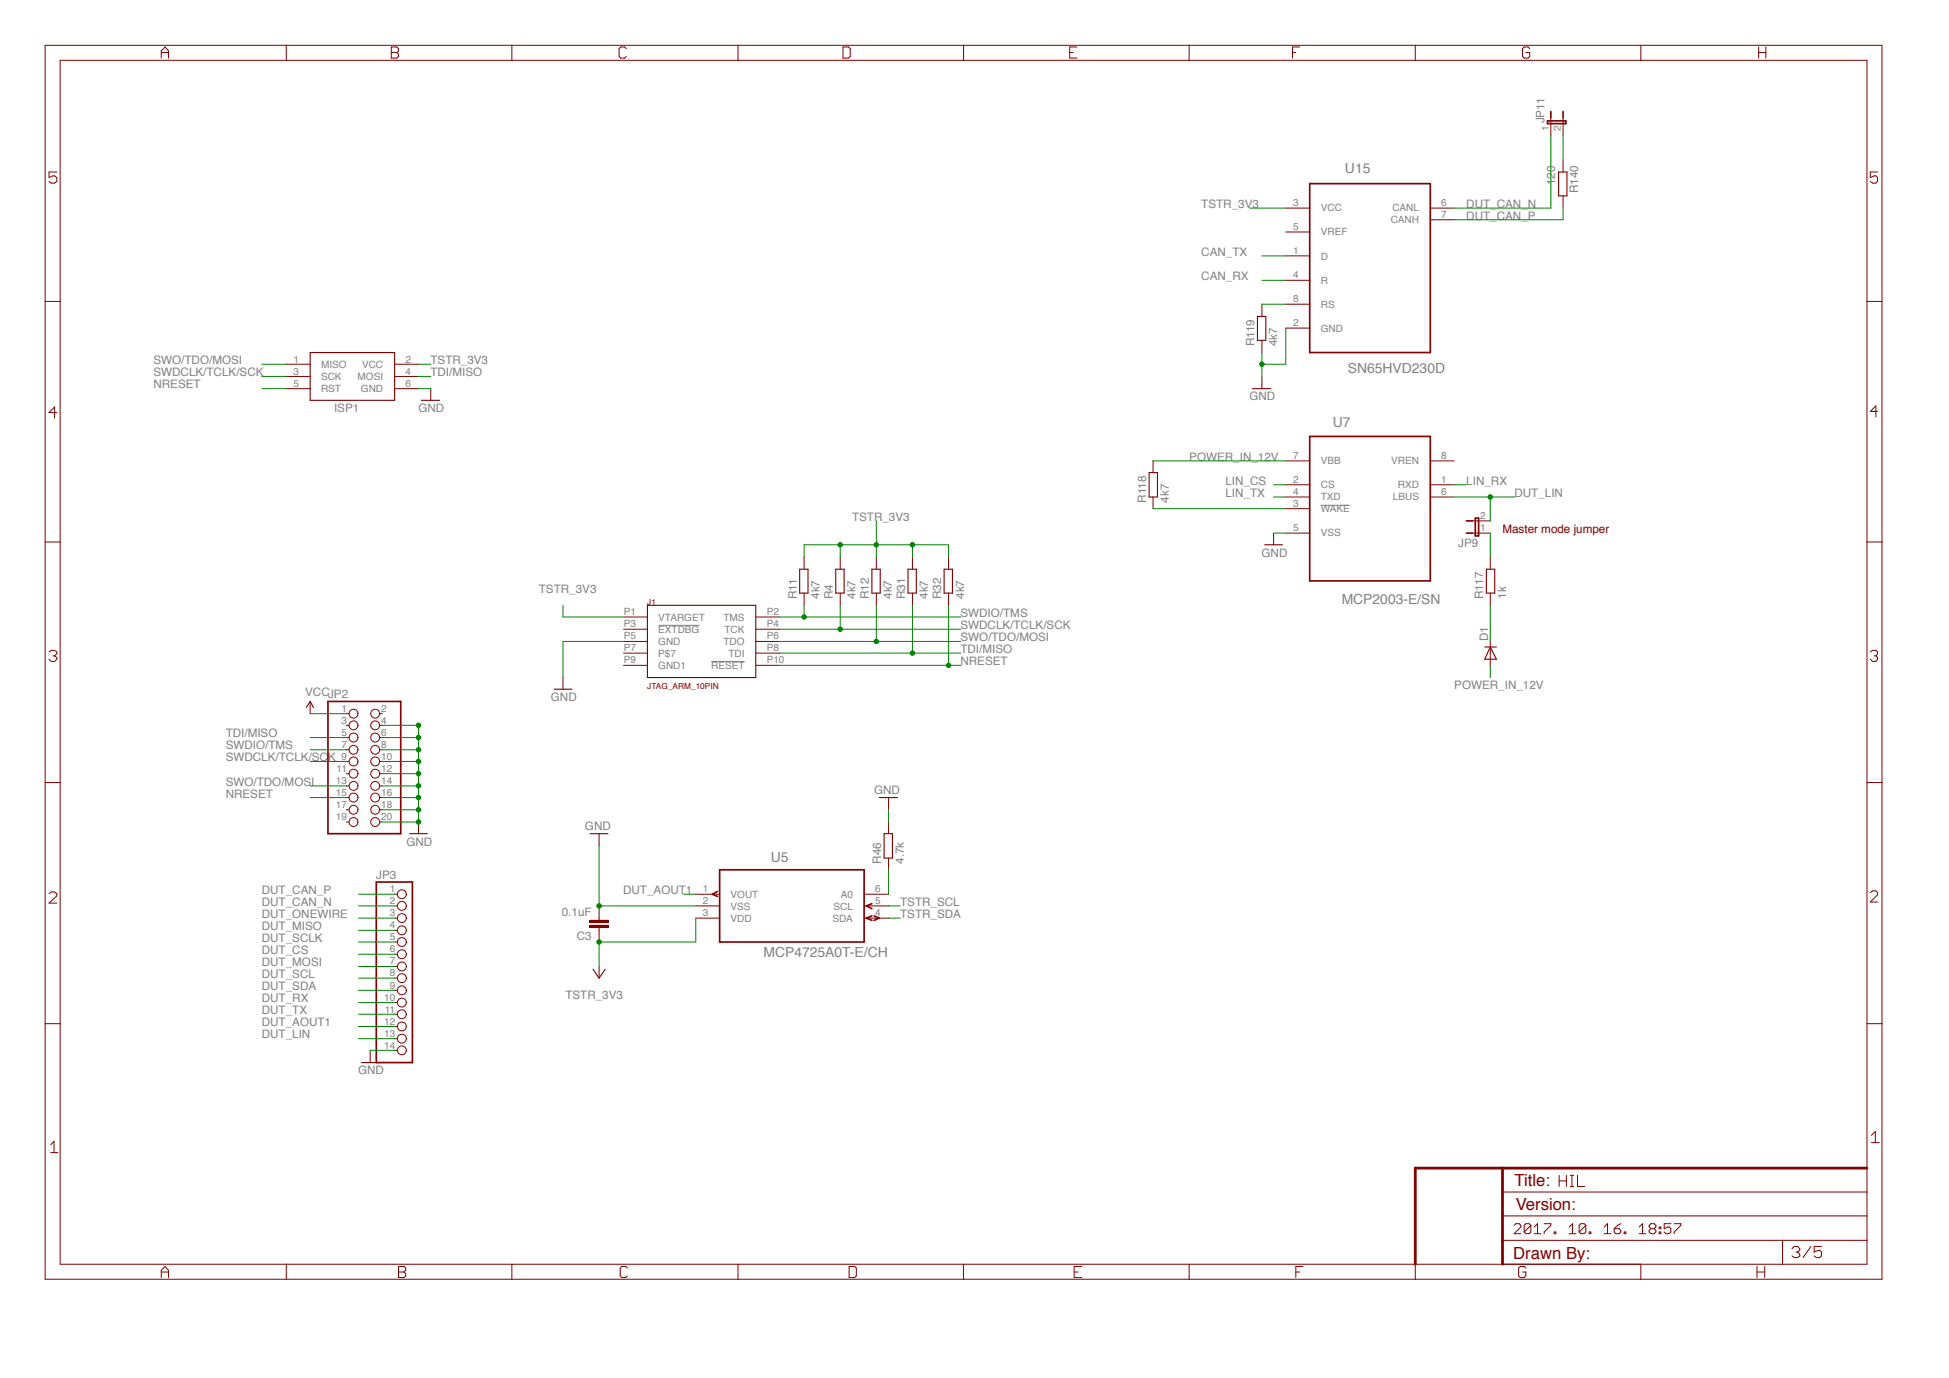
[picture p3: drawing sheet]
<svg xmlns="http://www.w3.org/2000/svg" width="297mm" height="210mm" viewBox="0 0 297 210" stroke-linecap="round" stroke-linejoin="round" font-family="sans-serif">
<path d="M201.3 77h4.4M100.4 95.3h6.2M108.4 100.8h5.1" fill="none" stroke="#808080" stroke-width=".15"/>
<g fill="none" stroke="#820000" stroke-width=".15">
<path d="M6.9 6.9h279.9v188.1h-279.9zM9.2 9.2h275.3v183.5h-275.3zM24.6 8.9v-1.1l.6-.6 .5 .6v1.1M24.6 8h1.1M43.6 6.9v2.3M59.6 7.2h.9l.2 .2v.4l-.2 .2 .2 .3v.3l-.2 .3h-.9zM59.6 8h.9M78 6.9v2.3M95.4 7.4l-.2-.2h-.6l-.3 .2v1.2l.3 .3h.6l.2-.3M112.5 6.9v2.3M128.5 7.2h.8l.3 .2v1.2l-.3 .3h-.8zM146.8 6.9v2.3"/>
<path d="M163 8h.5M164.1 7.2h-1.1v1.7h1.1M181.2 6.9v2.3M197 8h.5M198.1 7.2h-1.1v1.7M215.7 6.9v2.3M233.1 7.4l-.2-.2h-.6l-.3 .2v1.2l.3 .3h.6l.2-.3v-.6h-.6M236.3 17.9v2.8M238.2 17.9v2.8M250 6.9v2.3M268 7.2v1.7M268 8h1.1"/>
<path d="M269.1 7.2v1.7M8.7 26.2h-1.2v.9l.8-.3 .4 .3v.5l-.4 .3h-.5l-.3-.3M195.9 31.7h3.7M195.9 35.4h3.7M195.9 39h3.7M218 31.7h3.6M218 33.5h3.6M238.2 24.3v1.9M238.2 29.9v1.8M286.1 26.2h-1.1v.9l.6-.3h.3l.2 .3v.5l-.2 .3h-.6l-.3-.3M6.9 45.9h2.3M43.6 55.5h3.7"/>
<path d="M43.6 57.4h3.7M43.6 59.2h3.7M60.1 55.5h3.7M60.1 57.4h3.7M60.1 59.2h3.7M65.6 59.2v1.8M192.3 46.4v1.8M192.3 51.9v1.8M192.3 57.4v1.8M195.9 42.7h3.7M195.9 46.4h3.7M195.9 50h3.7"/>
<path d="M284.5 45.9h2.3M8.7 62.9h-1.2l.8-.9v1.7M175.7 70.2v1.8M175.7 75.7v1.8M195.9 70.2h3.7M195.9 73.9h3.7M195.9 77.5h3.7M195.9 75.7h3.7M218 70.2h3.6M218 73.9h3.6M218 75.7h3.6M224.4 79.4h2.7"/>
<path d="M286.1 62.7h-1.1l.9-.8v1.6M6.9 82.6h2.3M7.5 99.4l.3-.3h.5l.4 .3v.2l-.4 .4M8.1 100h.2M8.3 100l.4 .2v.3l-.4 .3h-.5l-.3-.3M95 95.9h3.7M95 97.8h3.7M95 99.5h3.7M95 94h3.7M115.2 95.9h3.6M115.2 97.8h3.6M115.2 99.5h3.6"/>
<path d="M115.2 94h3.6M122.5 84.9v1.8M122.5 90.4v1.8M128 84.9v1.8M128 90.4v1.8M133.5 84.9v1.8M133.5 90.4v1.8M139 84.9v1.8M139 90.4v1.8M144.5 84.9v1.8M144.5 90.4v1.8M194.1 81.2v1.8"/>
<path d="M195.9 81.2h3.7M224.4 81.2h2.7M227.1 84.9v1.8M227.1 90.4v1.8M227.1 97.8v3.6M284.5 82.6h2.3M285 99.4l.3-.3h.6l.2 .3v.2l-.2 .4M285.6 100h.3M285.9 100l.2 .2v.3l-.2 .3h-.6l-.3-.3M6.9 119.3h2.3M47.3 106.9v1.9M52.8 108.8h.4"/>
<path d="M52.8 110.5h.4M52.8 112.4h.4M52.8 114.3h.4M52.8 116h.4M52.8 117.9h.4M52.8 119.8h.4M57.8 108.8h.5M57.8 110.5h.5M57.8 112.4h.5M57.8 114.3h.5M57.8 116h.5M57.8 117.9h.5"/>
<path d="M57.8 119.8h.5M85.8 103.3v1.7M95 101.4h3.7M115.2 101.4h3.6M284.5 119.3h2.3M7.5 136.2l.3-.3h.5l.4 .3v.3l-1.2 1.1h1.2M52.8 121.5h.4M52.8 123.4h.4M52.8 125.3h.4M57.8 121.5h.5M57.8 123.4h.5M57.8 125.3h.5"/>
<path d="M60.1 136.3h.4M60.1 138.1h.4M60.1 139.9h.4M63.8 125.3v1.7M91.3 127v1.9M91.3 138.1v2.2M106 136.3h3.7M106 138.1h3.7M106 139.9h3.7M131.7 136.3h3.7M131.7 138.1h3.7M131.7 139.9h3.7"/>
<path d="M135.4 121.5v1.9M135.4 125.3v1.7M135.4 130.8v1.8M285 136l.3-.2h.6l.2 .2v.4l-1.1 1.1h1.1M6.9 156h2.3M60.1 141.8h.4M60.1 143.6h.4M60.1 145.4h.4M60.1 147.3h.4M60.1 149.1h.4M60.1 150.9h.4M60.1 152.8h.4"/>
<path d="M60.1 154.6h.4M60.1 156.4h.4M60.1 158.3h.4M89.9 140.3h2.8v.3h-2.8zM89.9 141h2.8v.4h-2.8zM91.3 141.4v2.2M91.3 147.3v1.8M284.5 156h2.3M7.7 174.5l.5-.5v1.6M7.7 175.6h1.1M56.4 160.1v1.8M60.1 160.1h.4"/>
<path d="M237.6 179.1v1.7M237.6 180h1.1M238.7 179.1v1.7M239.3 179.1h.5M239.5 179.1v1.7M240.4 179.1v1.7h1.1M285.2 173l.6-.6v1.7M285.2 174.1h1.2M24.6 194.7v-1.1l.6-.6 .5 .6v1.1M24.6 193.8h1.1M43.6 192.7v2.3M60.7 193.8h.9"/>
<path d="M60.7 193h.9l.2 .3v.3l-.2 .2 .2 .3v.3l-.2 .3h-.9zM78 192.7v2.3M95.6 193.3l-.2-.3h-.6l-.3 .3v1.1l.3 .3h.6l.2-.3M112.5 192.7v2.3M129.4 193h.8l.3 .3v1.1l-.3 .3h-.8zM146.8 192.7v2.3M163.7 193.8h.6M164.9 193h-1.2v1.7h1.2M181.2 192.7v2.3M197.5 193.8h.6M198.6 193h-1.1v1.7M215.7 192.7v2.3"/>
<path d="M229 189h55.5M229 185.3h55.5M229 181.7h55.5M230.7 186.7l.3-.2h.5l.3 .2v.3l-1.1 1h1.1M232.5 193.3l-.2-.3h-.6l-.3 .3v1.1l.3 .3h.6l.2-.3v-.6h-.5M233.3 186.7v1.1l-.3 .2h-.5l-.2-.2M233.3 186.7l-.3-.2h-.5l-.2 .2v1.1M233.3 186.7l-1 1.1M233.8 188h1M233.8 187l.5-.5v1.5M235.3 186.5h1v.2l-1 1.1v.2M236.8 187.8h.3v.2h-.3z"/>
<path d="M239.1 188h1M239.1 187l.5-.5v1.5M239.3 180.8h.5M241.7 186.7v1.1l-.3 .2h-.5l-.3-.2M241.7 186.7l-.3-.2h-.5l-.3 .2v1.1M241.7 186.7l-1.1 1.1M242.2 187.8h.2v.2h-.2zM244.5 188h1M244.5 187l.5-.5v1.5M246 187.2h.7l.3 .3v.3l-.3 .2h-.5l-.2-.2zM247 186.5l-.5 .2-.5 .5M247.5 187.8h.3v.2h-.3z"/>
<path d="M249.8 188h1M249.8 187l.5-.5v1.5M250 192.7v2.3M251.6 187.2l-.3 .3v.3l.3 .2h.5l.2-.2v-.3l-.2-.3M251.6 187.2l-.3-.2v-.3l.3-.2h.5l.2 .2v.3l-.2 .2M251.6 187.2h.5M252.8 187.8h.3v.2h-.3zM252.8 187h.3v.2h-.3zM254.6 186.5h-1v.7l.5-.2h.3l.2 .2v.6l-.2 .2h-.5l-.3-.2M255.1 186.5h1v.2l-1 1.1v.2M267.7 193.8h1.2M267.7 193v1.7"/>
<path d="M268.9 193v1.7M271.6 189v3.7M273.1 190.3l.3-.3h.5l.4 .3v.2l-.4 .3M273.7 190.8h.2M273.9 190.8l.4 .3v.3l-.4 .2h-.5l-.3-.2M275.9 190l-1.1 1.6M277.6 190h-1.1v.8l.6-.3h.2l.3 .3v.6l-.3 .2h-.5l-.3-.2"/>
<circle cx="53.9" cy="108.8" r=".68"/>
<circle cx="53.9" cy="112.4" r=".68"/>
<circle cx="53.9" cy="110.5" r=".68"/>
<circle cx="53.9" cy="114.3" r=".68"/>
<circle cx="53.9" cy="117.9" r=".68"/>
<circle cx="53.9" cy="119.8" r=".68"/>
<circle cx="53.9" cy="116" r=".68"/>
<circle cx="57.2" cy="110.5" r=".68"/>
<circle cx="57.2" cy="112.4" r=".68"/>
<circle cx="57.2" cy="108.8" r=".68"/>
<circle cx="57.2" cy="114.3" r=".68"/>
<circle cx="57.2" cy="117.9" r=".68"/>
<circle cx="57.2" cy="116" r=".68"/>
<circle cx="57.2" cy="119.8" r=".68"/>
<circle cx="53.9" cy="123.4" r=".68"/>
<circle cx="53.9" cy="121.5" r=".68"/>
<circle cx="53.9" cy="125.3" r=".68"/>
<circle cx="57.2" cy="125.3" r=".68"/>
<circle cx="57.2" cy="121.5" r=".68"/>
<circle cx="57.2" cy="123.4" r=".68"/>
<circle cx="61.2" cy="136.3" r=".68"/>
<circle cx="61.2" cy="138.1" r=".68"/>
<circle cx="61.2" cy="139.9" r=".68"/>
<circle cx="61.2" cy="143.6" r=".68"/>
<circle cx="61.2" cy="150.9" r=".68"/>
<circle cx="61.2" cy="147.3" r=".68"/>
<circle cx="61.2" cy="154.6" r=".68"/>
<circle cx="61.2" cy="152.8" r=".68"/>
<circle cx="61.2" cy="158.3" r=".68"/>
<circle cx="61.2" cy="141.8" r=".68"/>
<circle cx="61.2" cy="145.4" r=".68"/>
<circle cx="61.2" cy="149.1" r=".68"/>
<circle cx="61.2" cy="156.4" r=".68"/>
<circle cx="61.2" cy="160.1" r=".68"/>
</g>
<path d="M229 178v14.7M284.5 178h-68.8v14.7" fill="none" stroke="#820000" stroke-width=".42"/>
<g fill="none" stroke="#820000" stroke-width=".17">
<path d="M237.5 26.2h1.3v3.7h-1.3zM47.3 53.7h12.8v7.3h-12.8zM190.9 59.2h2.8M191.6 48.2h1.3v3.7h-1.3zM64.2 61h2.8M175.1 72h1.3v3.7h-1.3zM98.7 92.2h16.5v11.1h-16.5zM121.9 86.7h1.2v3.7h-1.2zM127.4 86.7h1.2v3.7h-1.2zM132.9 86.7h1.2v3.7h-1.2zM138.4 86.7h1.2v3.7h-1.2zM143.9 86.7h1.2v3.7h-1.2z"/>
<path d="M192.7 83h2.7M226.3 98.6h1.7M226.5 86.7h1.3v3.7h-1.3zM227.1 98.6l.9 1.9h-1.7zM46.7 107.8l.6-.9 .5 .9M84.4 105h2.7M62.4 127h2.7M89.9 127h2.7M134 121.5h2.8M134.7 127h1.3v3.8h-1.3zM90.4 147.7l.9 1.4 .9-1.4M55.1 161.9h2.7"/>
</g>
<g fill="none" stroke="#820000" stroke-width=".25">
<path d="M235.8 18.4h2.8v.4h-2.8zM236.3 17v.9M238.2 17v.9M199.6 28h18.4v25.7h-18.4zM199.6 66.5h18.4v22h-18.4zM223.5 79.4h.9M224.8 79h.5v2.7h-.5zM223.5 81.2h.9M50 106.9h11.1v20.1h-11.1zM57.3 134.4h5.5v27.5h-5.5zM109.3 135.9l-.7 .4 .7 .3M109.7 132.6h22v11h-22z"/>
<path d="M132.9 137.7l-.9 .4 .9 .4M132.9 139.6l-.9 .3 .9 .4M133.2 139.6l.8 .3-.8 .4"/>
</g>
<path d="M89.8 140.4h2.9M89.8 141.2h2.9" fill="none" stroke="#820000" stroke-width=".34"/>
<path d="M58.3 110.5h5.5v14.8h-5.5M58.3 112.4h5.5M58.3 114.3h5.5M58.3 116h5.5M58.3 117.9h5.5M58.3 119.8h5.5M58.3 121.5h5.5M58.3 123.4h5.5" fill="none" stroke="#008100" stroke-width=".15"/>
<circle cx="63.8" cy="123.4" r=".34" fill="#008100"/>
<circle cx="63.8" cy="123.4" r=".34" fill="none" stroke="#008100" stroke-width=".15"/>
<circle cx="63.8" cy="121.5" r=".34" fill="#008100"/>
<circle cx="63.8" cy="121.5" r=".34" fill="none" stroke="#008100" stroke-width=".15"/>
<circle cx="63.8" cy="119.7" r=".34" fill="#008100"/>
<circle cx="63.8" cy="119.8" r=".34" fill="none" stroke="#008100" stroke-width=".15"/>
<circle cx="63.8" cy="117.9" r=".34" fill="#008100"/>
<circle cx="63.8" cy="117.9" r=".34" fill="none" stroke="#008100" stroke-width=".15"/>
<circle cx="63.8" cy="116" r=".34" fill="#008100"/>
<circle cx="63.8" cy="116" r=".34" fill="none" stroke="#008100" stroke-width=".15"/>
<circle cx="63.8" cy="114.2" r=".34" fill="#008100"/>
<circle cx="63.8" cy="114.3" r=".34" fill="none" stroke="#008100" stroke-width=".15"/>
<circle cx="63.8" cy="112.4" r=".34" fill="#008100"/>
<circle cx="63.8" cy="112.4" r=".34" fill="none" stroke="#008100" stroke-width=".15"/>
<circle cx="63.8" cy="110.5" r=".34" fill="#008100"/>
<circle cx="63.8" cy="110.5" r=".34" fill="none" stroke="#008100" stroke-width=".15"/>
<circle cx="63.8" cy="125.2" r=".34" fill="#008100"/>
<g fill="none" stroke="#008100" stroke-width=".15">
<path d="M63.8 59.2h1.8M192.3 53.7v3.7M195.9 50v5.5h-3.6M95 97.8h-9.2v5.5M194.1 81.2h1.8M56.4 160.1h3.7"/>
<circle cx="63.8" cy="125.3" r=".34"/>
</g>
<circle cx="192.3" cy="55.5" r=".34" fill="#008100"/>
<g fill="none" stroke="#008100" stroke-width=".15">
<path d="M91.3 128.9v9.2h14.7"/>
<circle cx="192.3" cy="55.5" r=".34"/>
</g>
<circle cx="91.3" cy="138" r=".34" fill="#008100"/>
<g fill="none" stroke="#008100" stroke-width=".15">
<path d="M192.3 39h3.6M236.3 20.7v11h-14.7M238.2 31.7v1.8h-16.6M192.3 42.7h3.6M144.5 92.2v9.2M118.8 101.4h27.6M47.3 121.5h5.5M54.6 138.1h5.5M54.6 136.3h5.5M135.4 123.4v1.9M54.6 149.1h5.5"/>
<circle cx="91.3" cy="138.1" r=".34"/>
</g>
<circle cx="144.5" cy="101.4" r=".34" fill="#008100"/>
<g fill="none" stroke="#008100" stroke-width=".15">
<path d="M39.9 59.2h3.7M221.6 75.7h9.2M227.1 75.7v3.7M54.6 139.9h5.5M54.6 143.6h5.5M54.6 141.8h5.5M54.6 145.4h5.5M54.6 147.3h5.5M54.6 158.3h5.5"/>
<circle cx="144.5" cy="101.4" r=".34"/>
</g>
<circle cx="227.1" cy="75.7" r=".34" fill="#008100"/>
<g fill="none" stroke="#008100" stroke-width=".15">
<path d="M118.8 95.9h27.6M128 92.2v3.7M47.3 116h5.5M104.2 136.3h1.8M54.6 156.4h5.5"/>
<circle cx="227.1" cy="75.7" r=".34"/>
</g>
<circle cx="128" cy="95.9" r=".34" fill="#008100"/>
<g fill="none" stroke="#008100" stroke-width=".15">
<path d="M39.9 57.4h3.7M118.8 94h27.6M122.5 92.2v1.8M47.3 114.3h5.5"/>
<circle cx="128" cy="95.9" r=".34"/>
</g>
<circle cx="122.5" cy="94" r=".34" fill="#008100"/>
<g fill="none" stroke="#008100" stroke-width=".15">
<path d="M118.8 99.5h27.6M139 92.2v7.3M47.3 112.4h5.5"/>
<circle cx="122.5" cy="94" r=".34"/>
</g>
<circle cx="139" cy="99.5" r=".34" fill="#008100"/>
<g fill="none" stroke="#008100" stroke-width=".15">
<path d="M63.8 57.4h1.8M63.8 55.5h1.8M85.8 92.2v1.8h9.2M122.5 84.9v-1.9h22v1.9M128 83v1.9M133.5 83v1.9M139 83v1.9"/>
<circle cx="139" cy="99.5" r=".34"/>
</g>
<circle cx="128" cy="83" r=".34" fill="#008100"/>
<circle cx="128" cy="83" r=".34" fill="none" stroke="#008100" stroke-width=".15"/>
<circle cx="133.5" cy="83" r=".34" fill="#008100"/>
<circle cx="133.5" cy="83" r=".34" fill="none" stroke="#008100" stroke-width=".15"/>
<circle cx="139" cy="83" r=".34" fill="#008100"/>
<g fill="none" stroke="#008100" stroke-width=".15">
<path d="M190.4 31.7h5.5M133.5 79.4v3.6M47.3 108.8h5.5M106 139.9v3.7h-14.7v3.7"/>
<circle cx="139" cy="83" r=".34"/>
</g>
<circle cx="91.3" cy="143.5" r=".34" fill="#008100"/>
<g fill="none" stroke="#008100" stroke-width=".15">
<path d="M238.2 20.7v3.6M192.3 46.4h3.6M175.7 77.5h20.2M175.7 70.2h20.2M194.1 73.9h1.8M194.1 75.7h1.8M221.6 73.9h1.9M118.8 97.8h27.6M133.5 92.2v5.6M227.1 81.2v3.7M227.1 92.2v5.6M47.3 119.8h5.5"/>
<path d="M227.1 101.4v1.9M54.6 150.9h5.5M54.6 152.8h5.5"/>
<circle cx="91.3" cy="143.6" r=".34"/>
</g>
<circle cx="133.5" cy="97.7" r=".34" fill="#008100"/>
<g fill="none" stroke="#008100" stroke-width=".15">
<path d="M39.9 55.5h3.7M135.4 138.1h1.8M135.4 139.9h1.8M135.4 132.6v3.7M54.6 154.6h5.5"/>
<circle cx="133.5" cy="97.8" r=".34"/>
</g>
<g font-size="2.5" fill="#820000">
<text x="230.8" y="180.8">Title:</text>
<text x="231" y="184.5">Version:</text>
<text x="230.6" y="191.8">Drawn By:</text>
</g>
<g font-size="2.1" fill="#808080">
<text x="205" y="26.3">U15</text>
<text x="205.4" y="56.8">SN65HVD230D</text>
<text x="203.1" y="65.1">U7</text>
<text x="204.5" y="92.1">MCP2003-E/SN</text>
<text x="117.5" y="131.4">U5</text>
<text x="116.4" y="145.8">MCP4725A0T-E/CH</text>
</g>
<g font-size="1.8" fill="#808080">
<text x="235.4" y="18.8" transform="rotate(-90 235.4 18.8)">JP11</text>
<text x="237" y="28.2" transform="rotate(-90 237 28.2)">120</text>
<text x="240.5" y="29.5" transform="rotate(-90 240.5 29.5)">R140</text>
<text x="183.1" y="31.7">TSTR_3V3</text>
<text x="223.4" y="31.7">DUT_CAN_N</text>
<text x="223.4" y="33.5">DUT_CAN_P</text>
<text x="183.1" y="39">CAN_TX</text>
<text x="183.1" y="42.7">CAN_RX</text>
<text x="191.2" y="52.8" transform="rotate(-90 191.2 52.8)">R119</text>
<text x="194.6" y="52.8" transform="rotate(-90 194.6 52.8)">4k7</text>
<text x="23.4" y="59.2">NRESET</text>
<text x="23.4" y="57.3">SWDCLK/TCLK/SCK</text>
<text x="23.4" y="55.5">SWO/TDO/MOSI</text>
<text x="65.6" y="57.3">TDI/MISO</text>
<text x="65.6" y="55.5">TSTR_3V3</text>
<text x="50.9" y="62.8">ISP1</text>
<text x="63.8" y="62.8">GND</text>
<text x="190.4" y="61">GND</text>
<text x="181.2" y="70.2">POWER_IN_12V</text>
<text x="174.6" y="76.6" transform="rotate(-90 174.6 76.6)">R118</text>
<text x="178.1" y="76.6" transform="rotate(-90 178.1 76.6)">4k7</text>
<text x="186.7" y="73.9">LIN_CS</text>
<text x="186.7" y="75.7">LIN_TX</text>
<text x="223.4" y="73.9">LIN_RX</text>
<text x="230.8" y="75.7">DUT_LIN</text>
<text x="129.8" y="79.4">TSTR_3V3</text>
<text x="222.2" y="83.4">JP9</text>
<text x="192.2" y="84.9">GND</text>
<text x="82.1" y="90.4">TSTR_3V3</text>
<text x="121.4" y="91.3" transform="rotate(-90 121.4 91.3)">R11</text>
<text x="124.9" y="91.3" transform="rotate(-90 124.9 91.3)">4k7</text>
<text x="126.9" y="91.3" transform="rotate(-90 126.9 91.3)">R4</text>
<text x="130.4" y="91.3" transform="rotate(-90 130.4 91.3)">4k7</text>
<text x="132.4" y="91.3" transform="rotate(-90 132.4 91.3)">R12</text>
<text x="135.9" y="91.3" transform="rotate(-90 135.9 91.3)">4k7</text>
<text x="137.9" y="91.3" transform="rotate(-90 137.9 91.3)">R31</text>
<text x="141.4" y="91.3" transform="rotate(-90 141.4 91.3)">4k7</text>
<text x="143.4" y="91.3" transform="rotate(-90 143.4 91.3)">R32</text>
<text x="146.4" y="95.9">SWDCLK/TCLK/SCK</text>
<text x="146.4" y="94">SWDIO/TMS</text>
<text x="146.9" y="91.3" transform="rotate(-90 146.9 91.3)">4k7</text>
<text x="226" y="91.3" transform="rotate(-90 226 91.3)">R117</text>
<text x="229.5" y="91.3" transform="rotate(-90 229.5 91.3)">1k</text>
<text x="146.4" y="101.4">NRESET</text>
<text x="146.4" y="99.5">TDI/MISO</text>
<text x="146.4" y="97.7">SWO/TDO/MOSI</text>
<text x="226.8" y="97.7" transform="rotate(-90 226.8 97.7)">D1</text>
<text x="46.5" y="106.1">VCCJP2</text>
<text x="83.9" y="106.9">GND</text>
<text x="221.6" y="105">POWER_IN_12V</text>
<text x="34.4" y="112.4">TDI/MISO</text>
<text x="34.4" y="116">SWDCLK/TCLK/SCK</text>
<text x="34.4" y="114.2">SWDIO/TMS</text>
<text x="34.4" y="119.7">SWO/TDO/MOSI</text>
<text x="34.4" y="121.5">NRESET</text>
<text x="133.2" y="121">GND</text>
<text x="61.9" y="128.9">GND</text>
<text x="89.1" y="126.5">GND</text>
<text x="134.3" y="131.6" transform="rotate(-90 134.3 131.6)">R46</text>
<text x="137.7" y="131.6" transform="rotate(-90 137.7 131.6)">4.7k</text>
<text x="39.9" y="136.2">DUT_CAN_P</text>
<text x="57.3" y="133.9">JP3</text>
<text x="95" y="136.2">DUT_AOUT1</text>
<text x="39.9" y="138.1">DUT_CAN_N</text>
<text x="39.9" y="139.9">DUT_ONEWIRE</text>
<text x="39.9" y="143.6">DUT_SCLK</text>
<text x="39.9" y="141.7">DUT_MISO</text>
<text x="85.6" y="139.6">0.1uF</text>
<text x="87.9" y="143.3">C3</text>
<text x="137.2" y="138.1">TSTR_SCL</text>
<text x="137.2" y="139.9">TSTR_SDA</text>
<text x="39.9" y="149.1">DUT_SCL</text>
<text x="39.9" y="145.4">DUT_CS</text>
<text x="39.9" y="147.2">DUT_MOSI</text>
<text x="39.9" y="150.9">DUT_SDA</text>
<text x="39.9" y="152.7">DUT_RX</text>
<text x="39.9" y="154.6">DUT_TX</text>
<text x="86.2" y="152.2">TSTR_3V3</text>
<text x="39.9" y="158.2">DUT_LIN</text>
<text x="39.9" y="156.4">DUT_AOUT1</text>
<text x="54.6" y="163.7">GND</text>
</g>
<text font-size="1.8" fill="#820000" x="228.9" y="81.2">Master mode jumper</text>
<g font-size="1.5" fill="#808080">
<text x="236" y="19.9" transform="rotate(-90 236 19.9)">1</text>
<text x="237.9" y="19.9" transform="rotate(-90 237.9 19.9)">2</text>
<text x="197" y="31.4">3</text>
<text x="197" y="35.1">5</text>
<text x="201.3" y="32.2">VCC</text>
<text x="201.3" y="35.9">VREF</text>
<text x="211.9" y="34">CANH</text>
<text x="212.2" y="32.2">CANL</text>
<text x="219.6" y="31.4">6</text>
<text x="219.6" y="33.2">7</text>
<text x="197" y="38.7">1</text>
<text x="201.3" y="39.5">D</text>
<text x="197" y="42.4">4</text>
<text x="197" y="46.1">8</text>
<text x="201.3" y="43.2">R</text>
<text x="201.3" y="46.9">RS</text>
<text x="197" y="49.7">2</text>
<text x="201.3" y="50.6">GND</text>
<text x="44.7" y="55.3">1</text>
<text x="44.7" y="57.1">3</text>
<text x="44.7" y="58.9">5</text>
<text x="48.9" y="56.1">MISO</text>
<text x="48.9" y="57.9">SCK</text>
<text x="48.9" y="59.7">RST</text>
<text x="54.5" y="57.9">MOSI</text>
<text x="55" y="59.7">GND</text>
<text x="55.2" y="56.1">VCC</text>
<text x="61.8" y="58.9">6</text>
<text x="61.8" y="57.1">4</text>
<text x="61.8" y="55.3">2</text>
<text x="197" y="69.9">7</text>
<text x="201.3" y="70.7">VBB</text>
<text x="212" y="70.7">VREN</text>
<text x="219.6" y="69.9">8</text>
<text x="197" y="73.6">2</text>
<text x="197" y="77.3">3</text>
<text x="197" y="75.4">4</text>
<text x="201.3" y="74.4">CS</text>
<text x="201.3" y="76.2">TXD</text>
<text x="212.3" y="76.2">LBUS</text>
<text x="213" y="74.4">RXD</text>
<text x="219.6" y="73.6">1</text>
<text x="219.6" y="75.4">6</text>
<text x="197" y="80.9">5</text>
<text x="201.3" y="78.1">WAKE</text>
<text x="201.3" y="81.7">VSS</text>
<text x="225.5" y="80.9">1</text>
<text x="225.5" y="79.1">2</text>
<text x="95.1" y="95.6">P3</text>
<text x="95.1" y="93.8">P1</text>
<text x="100.3" y="94.6">VTARGET</text>
<text x="110.2" y="94.6">TMS</text>
<text x="116.8" y="95.6">P4</text>
<text x="116.8" y="93.8">P2</text>
<text x="95.1" y="97.4">P5</text>
<text x="95.1" y="101.1">P9</text>
<text x="95.1" y="99.3">P7</text>
<text x="100.3" y="96.4">EXTDBG</text>
<text x="100.3" y="98.3">GND</text>
<text x="100.3" y="101.9">GND1</text>
<text x="100.3" y="100.1">P$7</text>
<text x="108.4" y="101.9">RESET</text>
<text x="110.2" y="98.3">TDO</text>
<text x="110.4" y="96.4">TCK</text>
<text x="111" y="100.1">TDI</text>
<text x="116.8" y="101.1">P10</text>
<text x="116.8" y="99.3">P8</text>
<text x="116.8" y="97.4">P6</text>
<text x="52" y="108.5">1</text>
<text x="52" y="110.3">3</text>
<text x="52" y="112.1">5</text>
<text x="52" y="114">7</text>
<text x="58.1" y="108.5">2</text>
<text x="58.1" y="110.3">4</text>
<text x="58.1" y="112.1">6</text>
<text x="58.1" y="114">8</text>
<text x="51.2" y="119.5">13</text>
<text x="51.3" y="117.6">11</text>
<text x="52" y="115.8">9</text>
<text x="58.1" y="115.8">10</text>
<text x="58.1" y="117.6">12</text>
<text x="58.1" y="119.5">14</text>
<text x="51.2" y="121.3">15</text>
<text x="51.2" y="123.1">17</text>
<text x="51.2" y="125">19</text>
<text x="58.1" y="121.3">16</text>
<text x="58.1" y="123.1">18</text>
<text x="58.1" y="125">20</text>
<text x="59.4" y="136">1</text>
<text x="59.4" y="137.8">2</text>
<text x="107.1" y="136">1</text>
<text x="107.1" y="137.8">2</text>
<text x="111.3" y="136.8">VOUT</text>
<text x="128.1" y="136.8">A0</text>
<text x="133.4" y="136">6</text>
<text x="133.4" y="137.8">5</text>
<text x="59.4" y="139.6">3</text>
<text x="59.4" y="141.5">4</text>
<text x="59.4" y="143.3">5</text>
<text x="107.1" y="139.6">3</text>
<text x="111.3" y="138.6">VSS</text>
<text x="111.3" y="140.4">VDD</text>
<text x="126.8" y="140.4">SDA</text>
<text x="127" y="138.6">SCL</text>
<text x="133.4" y="139.6">4</text>
<text x="59.4" y="145.1">6</text>
<text x="59.4" y="147">7</text>
<text x="59.4" y="148.8">8</text>
<text x="58.5" y="152.5">10</text>
<text x="58.6" y="154.3">11</text>
<text x="59.4" y="150.6">9</text>
<text x="58.5" y="156.1">12</text>
<text x="58.5" y="158">13</text>
<text x="58.5" y="159.8">14</text>
</g>
<g font-size="1.3" fill="#820000">
<text x="98.6" y="92.2">J1</text>
<text x="98.6" y="105">JTAG_ARM_10PIN</text>
</g>
</svg>
